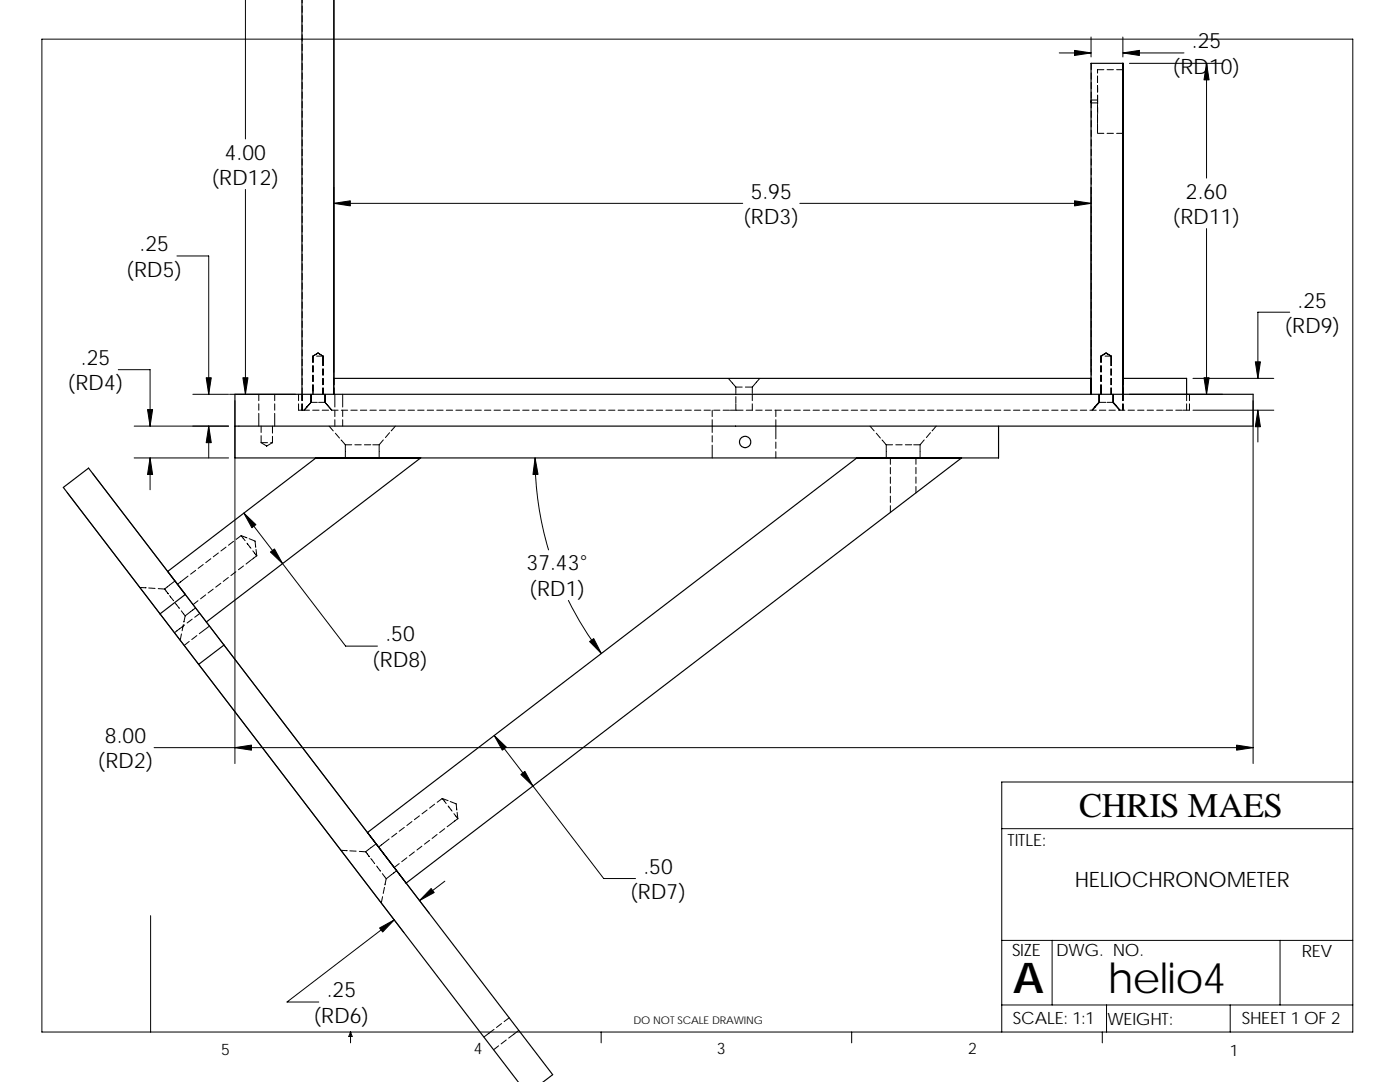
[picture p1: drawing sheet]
<svg xmlns="http://www.w3.org/2000/svg" width="279mm" height="216mm" viewBox="0 0 279 216" stroke-linecap="round" stroke-linejoin="round" font-family="sans-serif">
<g fill="none" stroke="#000" stroke-width=".2">
<path d="M49 -.1v27.8M60.3 -.1v.7M8.4 7.8h261.6v198.1h-261.6zM60.3 1.2v1.3M60.3 3.1v1.3M60.3 5v1.3M60.3 6.9v1.3M60.3 8.8v1.3M60.3 10.7v1.3M60.3 12.6v1.3M60.3 14.5v1.3M60.3 16.4v1.3"/>
<path d="M60.3 18.4v1.2M211.4 10.6h6.3M217.7 7.4v4M217.8 20v.3M217.8 20v.5M217.8 20h1.2M217.8 12.6v1.3M217.8 14.5v1.3M217.8 16.4v1.3M217.8 18.4v1.2M219 15.2v1.2v-1.2M219 13.9v.6"/>
<path d="M219 13.9v.7M219 17.1v1.3v-1.3M219 20v.3M219 20v.5M219 13.9h1.3M220.9 13.9h1.3M222.8 13.9h1.3M224.1 7.4v4M224.1 10.6h12.2M225.4 12.6h18.6M240.8 12.6v22.9M49 37.8v40.9"/>
<path d="M60.3 20.3v1.2M60.3 22.2v1.2M60.3 24.1v1.2M60.3 26v1.2M60.3 27.9v1.2M60.3 29.8v1.3M60.3 31.7v1.3M60.3 33.6v1.3M60.3 35.5v1.3M60.3 37.4v1.3M60.3 39.3v1.3M66.6 37.4v36.8"/>
<path d="M217.7 37.4v36.8M217.8 20.3v.2M217.8 20.5h1.2M217.8 20.3v1.2M217.8 22.2v1.2M217.8 24.1v1.2M217.8 26v1.2M217.8 27.9v1.2M217.8 29.8v1.3M217.8 31.7v1.3M217.8 33.6v1.3M217.8 35.5v1.3"/>
<path d="M217.8 37.4v1.3M217.8 39.3v1.3M219 20.3v-1.3l.1 1.8M219 20.9v1.3M219 22.8v1.3M219 24.7v1.3M219 25.2v1.3M219 23.3v1.3M219 20.3v.2M219 26.6h1.3M219.1 21.4v1.3M220.9 26.6h1.3"/>
<path d="M222.8 26.6h1.3M35.3 51.1h6.4v27.6M60.3 41.2v1.3M60.3 43.1v1.3M60.3 45v1.3M60.3 46.9v1.3M60.3 48.8v1.3M60.3 50.7v1.3M60.3 52.6v1.3M60.3 54.5v1.3M60.3 56.5v1.2M60.3 58.4v1.2"/>
<path d="M66.6 40.6h81.6M159.6 40.6h58.1M217.8 41.2v1.3M217.8 43.1v1.3M217.8 45v1.3M217.8 46.9v1.3M217.8 48.8v1.3M217.8 50.7v1.3M217.8 52.6v1.3M217.8 54.5v1.3M217.8 56.5v1.2M217.8 58.4v1.2"/>
<path d="M240.8 45.6v33.1M23.6 73.8h6.4v11.2M38.5 78.7h7.1M45.8 78.7h13.2M46.9 79.9v72.5M51.6 78.7v1.2M54.8 78.7v1.2M59.6 78.7v1.2M60.3 78.7v1.2M60.3 60.3v1.2M60.3 62.2v1.2M60.3 64.1v1.2"/>
<path d="M60.3 66v1.2M60.3 67.9v1.3M60.3 69.8v1.3M60.3 71.7v1.3M60.3 73.6v1.3M60.3 75.5v1.3M60.3 77.4v2.5M62.1 78.7v1.6M62.4 71.1h.1M62.4 76.8v1.9zM62.4 71.1v1.2M62.4 73v1.2"/>
<path d="M62.4 74.9v1.2M62.4 71.1l1.1-.7 1 .7M63.2 71.1h1.3M64.5 71.1v1.9M64.5 71.1h.1M64.5 73.6v1.3M64.5 75.5v1.3M64.5 77.4v1.3M64.9 78.7v1.6M66.7 75.5v1.3M66.7 77.4v1.3M66.8 78.7v2.5"/>
<path d="M68.4 78.7v2.5M145.4 75.5l1.5 1.7M146.9 77.2h1.2M146.9 77.2v1.3M146.9 79.1v1.3M148.8 77.2h1.2M150.1 78.7v1.2M151.6 75.5l-1.5 1.7v1.3M217.7 75.5l.1 1.3M217.8 60.3v1.2M217.8 62.2v1.2M217.8 64.1v1.2"/>
<path d="M217.8 66v1.2M217.8 67.9v1.3M217.8 69.8v1.3M217.8 71.7v1.3M217.8 73.6v1.3M217.8 77.4v1.3M219.3 78.7v1.6M219.4 78.7v1.6M219.7 71.1h.1M219.7 71.1l1-.7 1 .7v1.9M219.7 76.8v1.9M219.7 71.1v1.2"/>
<path d="M219.7 73v1.2M219.7 74.9v1.2M219.8 71.1h.1M219.8 76.8v1.9M219.8 71.1v1.2M219.8 73v1.2M219.8 74.9v1.2M219.8 71.1l1-.7 1 .7M220.5 71.1h1.3M221.7 73.6v1.3M221.7 75.5v1.3M221.7 77.4v1.3"/>
<path d="M221.8 71.1v1.9M221.8 73.6v1.3M221.8 75.5v1.3M221.8 77.4v1.3M222.1 78.7v1.6l1.3 1.6M222.2 78.7v1.6M224.1 78.7v1.2M224.1 75.5v1.3M224.1 77.4v2.5M225.4 78.7h18.6M236.8 78.7v1.2M237.4 78.7v1.2"/>
<path d="M238.1 75.5h16.1M250.1 79.9v72.5M257.4 62.3h-6.4v13.2M13.4 98.3l67.2 87.8M18.5 94.4l67.2 87.8M26.8 91.4h18.8M26.8 85h18.8M30 91.4v6.3M41.7 85v6.4M51.6 82.5v2.5M51.6 80.6v1.3M52.1 88.3h1.3"/>
<path d="M52.1 86.9v1.4M52.1 85v1.3M52.1 88.3l1.1 .7 1.2-.7M54 88.3h.4M54.4 85v1.4M54.4 87.1v1.2M54.8 82.5v2.5M54.8 80.6v1.3M59.6 80.6v1.3h.7M60.3 81.9h1.5M60.3 80.6v1.3M61.2 81.2l-.5 .7"/>
<path d="M62.1 80.3h1.2M62.1 80.3l-.9 .9M62.4 81.9h1.3M63.6 80.3h1.3M64.3 81.9h1.3M64.9 80.3l1.3 1.6h1.3M64.9 80.3h.1M65.7 85l.8 1M66.8 81.9v1.2M66.8 83.8v1.2M66.9 86.4l.9 1M68.1 87.8l.8 1"/>
<path d="M68.1 81.9h1.3M68.4 81.9v1.2M68.4 83.8v1.2M68.9 88.8h1.3M68.9 90.1v1.3M68.9 88.8v1.2M70 81.9h1.3M70.8 88.8h1.3M71.9 81.9h1.3M72.7 88.8h1.3M73.8 81.9h1.3M74.4 88.8h1.3"/>
<path d="M75.7 88.8v1.2M75.7 90.1v1.3M75.7 81.9h1.3M76.5 87.8l-.8 1M77.6 81.9h1.3M77.7 86.3l-.8 1M78.9 85l-.8 1M79.5 81.9h1.3M81.4 81.9h1.3M83.4 81.9h1.2M85.3 81.9h1.2M87.2 81.9h1.2"/>
<path d="M89.1 81.9h1.2M91 81.9h1.2M92.9 81.9h1.2M94.8 81.9h1.3M96.7 81.9h1.3M98.6 81.9h1.3M100.5 81.9h1.3M102.4 81.9h1.3M104.3 81.9h1.3M106.2 81.9h1.3M106.8 91.4a64.2 64.2 0 0 0 2.7 18.3M108.1 81.9h1.3"/>
<path d="M110 81.9h1.3M111.9 81.9h1.3M113.8 81.9h1.3M115.7 81.9h1.3M117.6 81.9h1.3M119.5 81.9h1.3M121.5 81.9h1.2M123.4 81.9h1.2M125.3 81.9h1.2M127.2 81.9h1.2M129.1 81.9h1.2M131 81.9h1.2"/>
<path d="M132.9 81.9h1.3M134.8 81.9h1.3M136.7 81.9h1.3M138.6 81.9h1.3M140.5 81.9h1.3M142.1 88.8v2.6M142.1 81.9v1.2M142.1 83.8v2.5M142.1 86.9v1.3M142.4 81.9h1.3M144.3 81.9h1.3M145.8 81.9h2.5"/>
<path d="M146.9 80.6v1.3M148.9 81.9h1.3M150.1 80.6v1.3M150.8 81.9h1.3M152.7 81.9h1.3M154.6 81.9h1.3M154.8 83.8v3.8M154.8 81.9v1.2M154.8 88.2v1.3M154.8 90.1v1.3M156.5 81.9h1.3M158.5 81.9h1.2"/>
<path d="M160.4 81.9h1.2M162.3 81.9h1.2M164.2 81.9h1.2M166.1 81.9h1.2M168 81.9h1.2M169.9 81.9h1.3M171.8 81.9h1.3M173.6 85l.9 1M173.7 81.9h1.3M174.9 86.4l.8 1M175.6 81.9h1.3M176 87.8l.8 1"/>
<path d="M176.9 88.8h1.2M176.9 90.1v1.3M176.9 88.8v1.2M177.5 81.9h1.3M177.7 91.4v1.2M177.7 93.3v1.3M177.7 95.2v1.3M177.7 97.1v1.3M177.7 99v1.3M178.8 88.8h1.2M179.4 81.9h1.3M180.7 88.8h1.2"/>
<path d="M181.3 81.9h1.3M182.4 88.8h1.2M182.8 91.4v1.2M182.8 93.3v1.2M182.8 95.2v1.2M182.8 97.1v1.2M183.2 81.9h1.3M183.6 88.8v1.2M183.6 90.1v1.3M184.4 87.8l-.8 1M185.1 81.9h1.3M185.7 86.3l-.8 1"/>
<path d="M186.8 85l-.8 1M187 81.9h1.3M188.9 81.9h1.3M190.8 81.9h1.3M192.7 81.9h1.3M194.6 81.9h1.3M196.6 81.9h1.2M198.5 81.9h1.2M200.4 81.9h1.2M202.3 81.9h1.2M204.2 81.9h1.2M206.1 81.9h1.2"/>
<path d="M208 81.9h1.3M209.9 81.9h1.3M211.8 81.9h1.3M213.7 81.9h1.3M215.6 81.9h1.3M217.5 81.9h1.3M219.3 80.3h.1M219.3 80.3l-1.4 1.6M219.4 80.3h1.3M219.4 81.9h1.3M219.4 80.3l-1.4 1.6M220.9 80.3h1.3"/>
<path d="M221.3 81.9h1.3M222.2 80.3l1.4 1.6M223.2 81.9h1.3M224.1 80.6v1.3M225.1 81.9h1.3M227 81.9h1.3M228.9 81.9h1.3M230.8 81.9h1.3M232.7 81.9h1.3M234.7 81.9h1.2M236.8 80.6v1.3M237.4 80.6v1.3h-1.3"/>
<path d="M238.1 81.9h16.1M251 81.9v6.3M27.9 117.2l1.3 .1M29.7 117.3l1.2 .1M31.6 117.5h1.3M32.9 117.5l.7 1M33.8 118.9l.8 .9M33.8 116.8l-.9 .7M34.6 119.8v.1M34.9 115.9l-1 .8M36.4 115.8l-1 .8M37.5 115l-1 .7"/>
<path d="M39.1 113.8l-1.1 .8M39.5 119.9l-1 .7M40.6 112.6l-1.1 .8M41 118.7l-1 .8M42.1 111.5l-1 .8M42.5 117.6l-1 .7M43.6 110.3l-1 .8M44.1 116.4l-1 .8M45.1 109.2l-1 .7M45.6 115.2l-1 .8M46.6 108l-1 .8M47.1 114.1l-1 .8"/>
<path d="M47.1 107.6l1-.7 .8 1M48.1 106.9l1.2 .4M48.6 112.9l-1 .8M48.7 102.4l20.3 26.5h6.3M49.3 108.4l.8 1M49.7 107.5l1.2 .5 .1 1.2M50.1 111.8l-1 .7M50.5 109.9l.7 1M51.1 109.6l.1 1.3M51.2 110.9h.1M51.2 110.9l-1 .8M113.4 119.8a64.5 64.5 0 0 0 6.6 10.6"/>
<path d="M177.7 100.9v1.4M35 120.4l.8 1M36.2 121.9l.8 1M36.2 126.5l-.2 1.2M36.6 124.6l-.3 1.3M36.8 124.7l-2 1.6M37 122.9l-.3 1.2M37.8 128l-1 .8M38 122.1l-1 .8M38.4 123.5l-1.1 .8M39 121.3l-1 .8M39.3 126.8l-1 .8"/>
<path d="M39.9 122.4l-1 .8M41.8 124.9l-2 1.5M30.8 149.2h219.3M88.3 159.3l.7 1M89.4 159.8l-1.2-.5-1 .8M89.9 159.9l1.1 .5 .2 1.2M98.6 146.8l21.9 28.5h6.3M270 156h-70.1v49.9M68.1 169.7h1.2M69.8 169.8h1.3M71.7 169.9l1.3 .1 .7 1M74 169.2l-1 .7"/>
<path d="M74 171.3l.8 1M75.1 168.4l-1.1 .7M75.2 172.8l.7 1M76.3 174.3l.8 1M76.3 178.9l-.2 1.3M76.6 168.3l-1.1 .7M76.7 177.1l-.2 1.2M77.1 175.3l-.3 1.3M77.7 167.4l-1.1 .8M78.1 174.6l-1 .7M79.2 173.7l-1.1 .8M79.2 166.3l-1 .7"/>
<path d="M79.7 172.3l-1 .8M80.7 165.1l-1 .8M81.2 171.2l-1 .7M82.2 163.9l-1 .8M82.7 170l-1 .8M83.7 162.8l-1 .8M84.2 168.8l-1 .8M85.2 161.6l-1 .8M85.7 167.7l-1 .7M86.7 160.5l-1 .7M87.2 166.5l-1 .8M88.8 165.4l-1.1 .7"/>
<path d="M88.8 175.8l-5.1 3.9M89.4 160.8l.8 1M90.3 164.2l-1.1 .8M90.6 162.3l.8 1.1M91.2 162.1l.2 1.3M91.4 163.4l-1 .7M199.9 165.4h70.1M30.1 182.7v23.2M78.7 183.6l-21.4 16.3h6.3M199.9 187.6h70.1M210 187.6v12.9M255.5 187.6v12.9"/>
<path d="M70 205.9l.3 .9h-.7zM70 205.9v2.2M98.6 205.4l-2 1.5M99.5 208.7l-1 .8M100.1 204.2l-1 .8M101 207.5l-1 .8M101.6 203.1l-1 .8M103.5 205.6l-2 1.5M120 205.9v2.2M170 205.9v2.2M199.9 200.5h70.1M220 205.9v2.2"/>
<path d="M220.8 200.5v5.4M245.5 200.5v5.4"/>
</g>
<g fill="none" stroke="#000" stroke-width=".23">
<path d="M60.3 -.1v78.8M66.6 -.1v78.8M66.7 0v75.5M224.1 12.6v66.1M224.1 13.9v12.7zM66.6 75.5h151.1M224.1 75.5h12.7v3.2M224.1 75.5v-62.9h-6.4v66.1M46.9 85h203.2v-6.3h-203.2v12.7h152.4v-6.4M63.1 91.4l-29.6 22.6M83.9 91.4l-42.7 32.7M171 91.4l-97.7 74.7 7.7 10.1 110.9-84.8"/>
<path d="M37 118.6l-5.1 3.9M31.9 122.5l7.7 10.1M31.9 122.5l-19.3-25.2 5.1-3.9 27 35.3M39.6 132.6l63.9 83.3M44.7 128.7l-5.1 3.9M44.7 128.7l65.6 85.7-2 1.5"/>
<circle cx="148.7" cy="88.2" r="1.13"/>
</g>
<g fill="#000" stroke="#000" stroke-width=".2">
<path d="M214.4 10.1l3.3 .5-3.3 .5z" fill-rule="evenodd"/>
<path d="M224.1 10.6l3.3-.5v1z" fill-rule="evenodd"/>
<path d="M240.8 12.6l.5 3.3h-1z" fill-rule="evenodd"/>
<path d="M66.6 40.6l3.3-.5v1z" fill-rule="evenodd"/>
<path d="M214.4 40.1l3.3 .5-3.3 .5z" fill-rule="evenodd"/>
<path d="M41.1 75.4h1.1l-.5 3.3z" fill-rule="evenodd"/>
<path d="M48.5 75.4h1l-.5 3.3z" fill-rule="evenodd"/>
<path d="M240.3 75.4h1l-.5 3.3z" fill-rule="evenodd"/>
<path d="M250.5 72.2h1l-.5 3.3z" fill-rule="evenodd"/>
<path d="M30 91.4l.5 3.3h-1.1z" fill-rule="evenodd"/>
<path d="M29.4 81.7h1.1l-.5 3.3z" fill-rule="evenodd"/>
<path d="M41.7 85l.5 3.3h-1.1z" fill-rule="evenodd"/>
<path d="M106.8 91.4l.6 3.3h-1z" fill-rule="evenodd"/>
<path d="M251 81.9l.5 3.3h-1z" fill-rule="evenodd"/>
<path d="M48.7 102.4l2.4 2.3-.8 .6z" fill-rule="evenodd"/>
<path d="M54 110.2l.8-.7 1.6 3z" fill-rule="evenodd"/>
<path d="M117.7 128l.8-.6 1.5 3z" fill-rule="evenodd"/>
<path d="M46.9 149.2l3.3-.5v1z" fill-rule="evenodd"/>
<path d="M98.6 146.8l2.4 2.3-.8 .6z" fill-rule="evenodd"/>
<path d="M103.9 154.5l.9-.6 1.6 2.9z" fill-rule="evenodd"/>
<path d="M246.8 148.7l3.3 .5-3.3 .5z" fill-rule="evenodd"/>
<path d="M86 177.3l.7 .8-3 1.6z" fill-rule="evenodd"/>
<path d="M75.8 185.2l2.9-1.6-2.3 2.4z" fill-rule="evenodd"/>
</g>
<g font-size="8.5">
<text x="202.2" y="198.2">A</text>
<text x="221.1" y="198.1">helio4</text>
</g>
<text font-size="6.9" x="215.4" y="163">CHRIS MAES</text>
<g font-size="4.2">
<text x="237.9" y="9.6">.25</text>
<text x="234" y="14.7">(RD10)</text>
<text x="44.9" y="31.8">4.00</text>
<text x="42.2" y="36.9">(RD12)</text>
<text x="149.8" y="39.6">5.95</text>
<text x="236.7" y="39.6">2.60</text>
<text x="148.3" y="44.7">(RD3)</text>
<text x="234" y="44.7">(RD11)</text>
<text x="27.9" y="50.1">.25</text>
<text x="25.2" y="55.2">(RD5)</text>
<text x="259" y="61.4">.25</text>
<text x="256.3" y="66.4">(RD9)</text>
<text x="13.5" y="77.9">(RD4)</text>
<text x="16.2" y="72.8">.25</text>
<text x="105.1" y="113.8">37.43°</text>
<text x="105.6" y="118.9">(RD1)</text>
<text x="76.9" y="128">.50</text>
<text x="74.3" y="133">(RD8)</text>
<text x="21" y="148.3">8.00</text>
<text x="19.5" y="153.3">(RD2)</text>
<text x="125.8" y="179.4">(RD7)</text>
<text x="128.4" y="174.4">.50</text>
<text x="214.5" y="176.9">HELIOCHRONOMETER</text>
<text x="65.2" y="199">.25</text>
<text x="62.5" y="204">(RD6)</text>
</g>
<g font-size="3.4">
<text x="201.1" y="168.8">TITLE:</text>
<text x="202" y="190.8">SIZE</text>
<text x="210.8" y="190.8">DWG. NO.</text>
<text x="259.8" y="190.9">REV</text>
<text x="202.1" y="204.4">SCALE: 1:1</text>
<text x="221" y="204.5">WEIGHT:</text>
<text x="247.8" y="204.4">SHEET 1 OF 2</text>
</g>
<g font-size="3.2">
<text x="44.2" y="210.4">5</text>
<text x="94.6" y="210.3">4</text>
<text x="143" y="210.4">3</text>
<text x="193.2" y="210.4">2</text>
<text x="245.4" y="210.7">1</text>
</g>
<text font-size="2.1" x="126.4" y="204.4">DO NOT SCALE DRAWING</text>
</svg>
